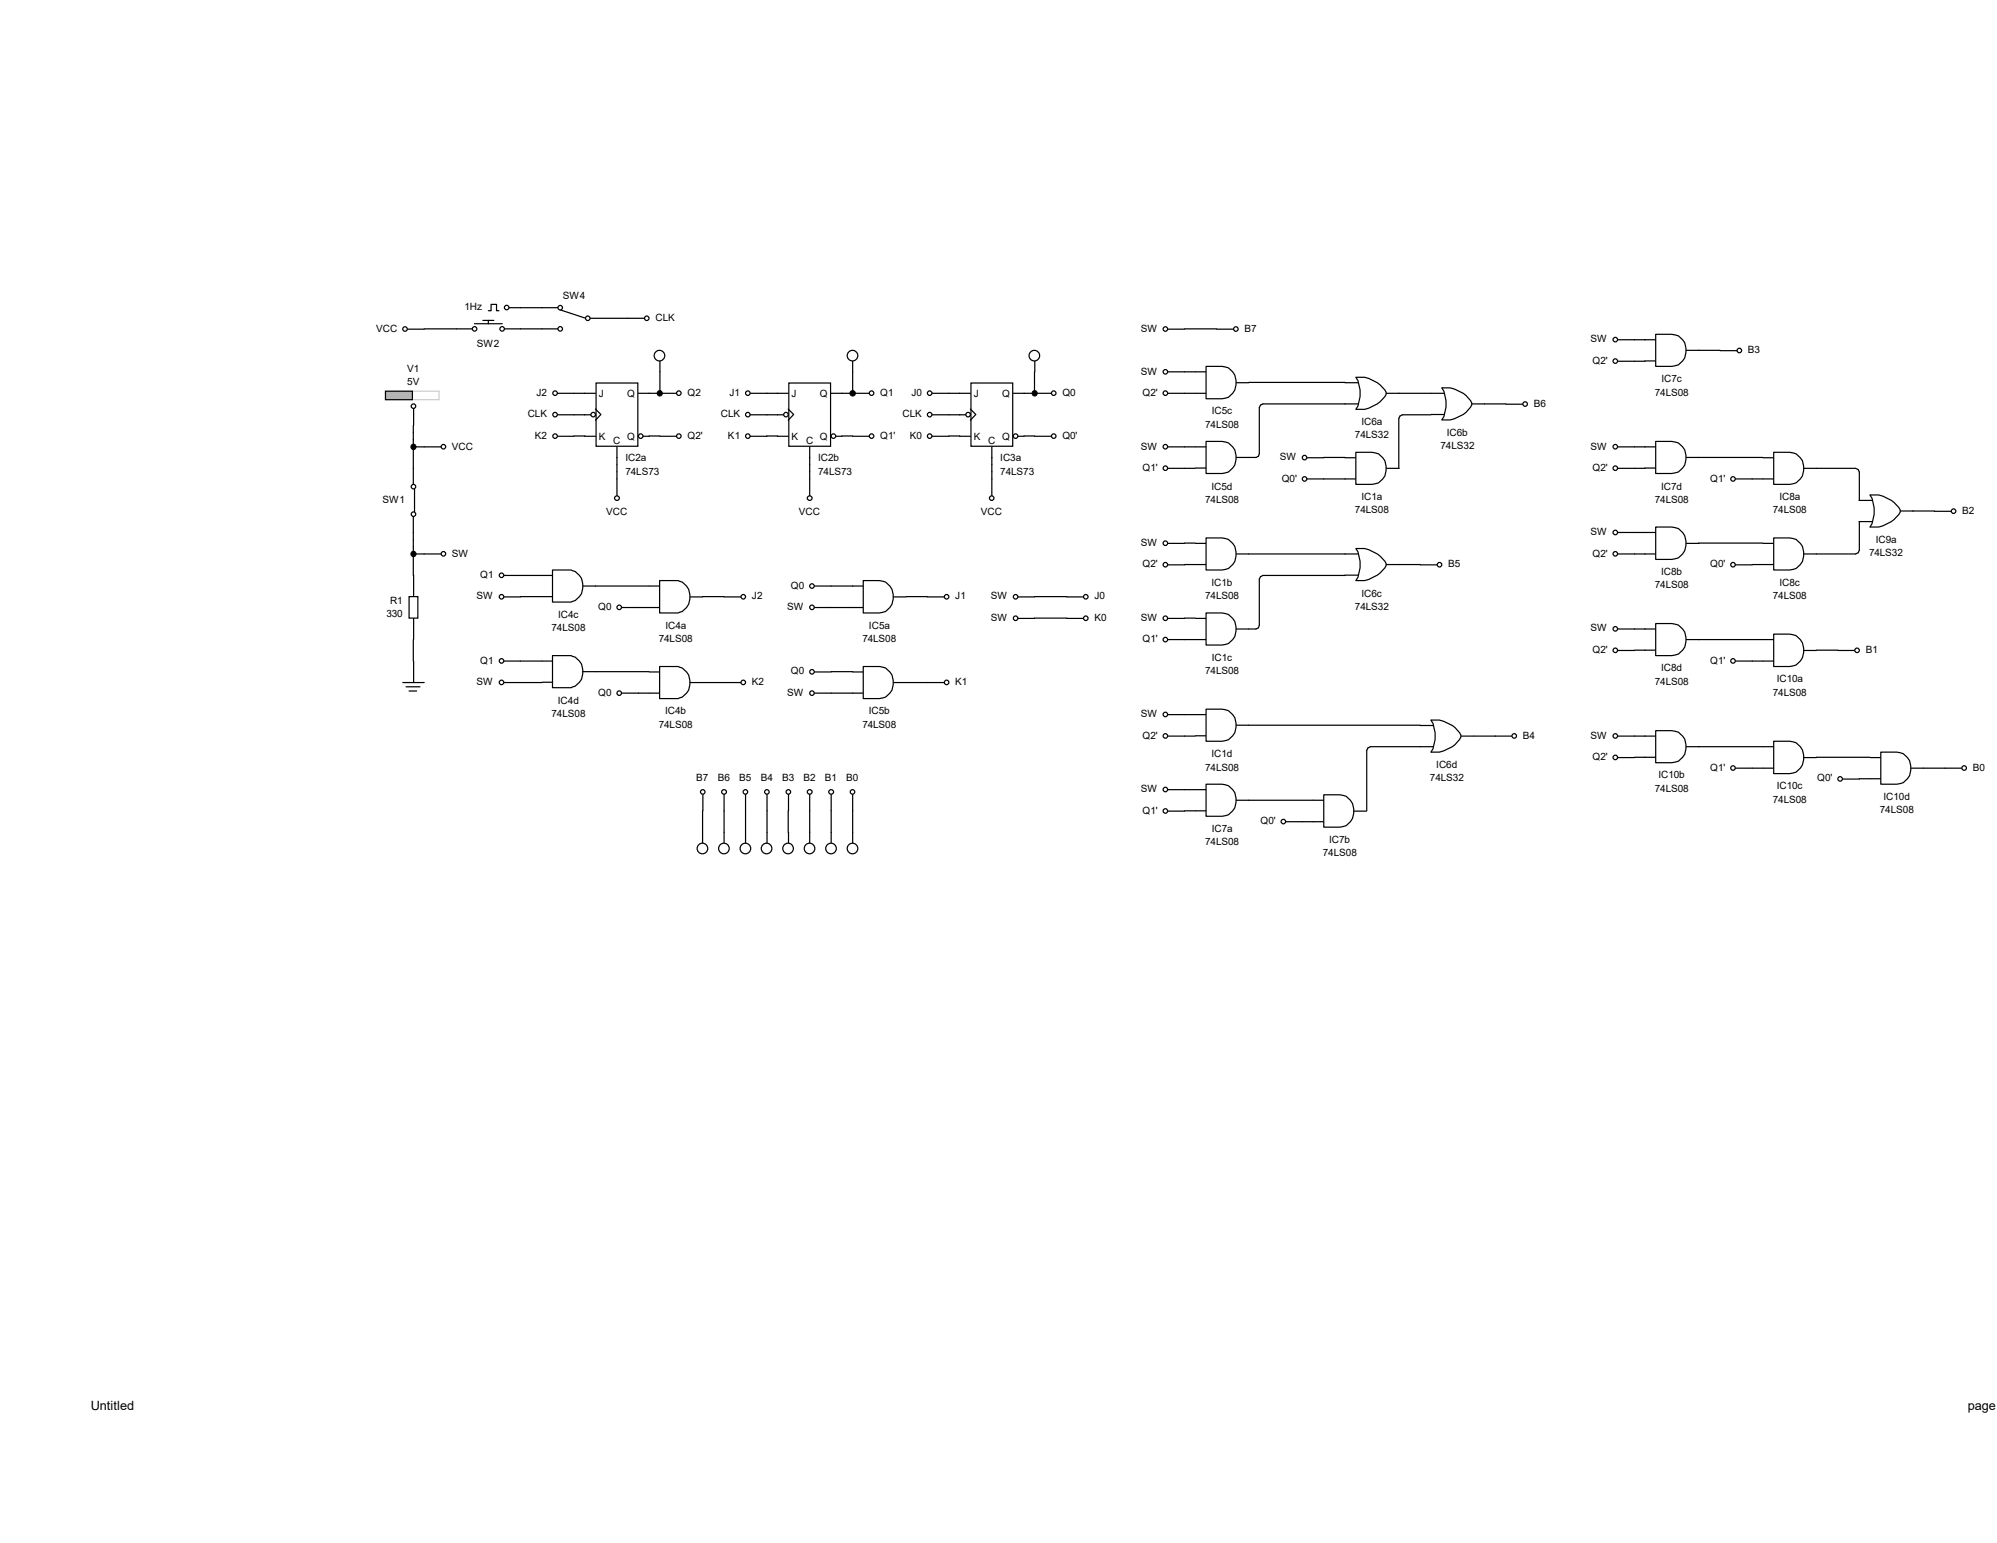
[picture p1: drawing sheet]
<svg xmlns="http://www.w3.org/2000/svg" width="279mm" height="216mm" viewBox="0 0 279 216" stroke-linecap="round" stroke-linejoin="round" font-family="sans-serif">
<path d="M81.8 58h1.5M81.8 55h1.5M89.3 55h1.5M81.8 61h1.5M86.3 62.5v1.6M89.3 61h1.5" fill="none" stroke="#000" stroke-width=".17"/>
<path d="M83.4 53.6h5.8v8.8h-5.8z" fill-rule="evenodd" fill="#fff" stroke="#000" stroke-width=".17"/>
<path d="M57.9 57.1v2.4" fill="none" stroke="#000" stroke-width=".17"/>
<path d="M53.9 54.7h7.5v1.2h-7.5z" fill-rule="evenodd" fill="#fff" stroke="#ccc" stroke-width=".17"/>
<path d="M53.9 54.7h3.8v1.2h-3.8z" fill-rule="evenodd" fill="#b2b2b2" stroke="#000" stroke-width=".17"/>
<path d="M57.8 65.5v2.3M57.8 72.3v2.2M58 68.4v3.4M56.3 95.5h3.1M56.8 96.1h2M57.2 96.7h1.1M57.9 80.5v3M57.9 86.5v3M57.9 92.5v3" fill="none" stroke="#000" stroke-width=".17"/>
<path d="M57.2 83.5h1.3v3h-1.3z" fill-rule="evenodd" fill="#fff" stroke="#000" stroke-width=".17"/>
<g fill="none" stroke="#000" stroke-width=".17">
<path d="M68.3 43.5h.4v-.9h.8v.9h.3M71.1 43.1h1.7M77.9 58h2.4M77.9 55h2.4M87.8 44.5h2.5M92.3 55h2.5M108.8 58h1.5M108.8 55h1.5M116.3 55h1.5M59.4 77.5h2.4M77.9 61h2.4M86.3 67v2.5"/>
<path d="M92.3 61h2.5M108.8 61h1.5M113.3 62.5v1.6M116.3 61h1.5"/>
</g>
<path d="M110.4 53.6h5.8v8.8h-5.8z" fill-rule="evenodd" fill="#fff" stroke="#000" stroke-width=".17"/>
<path d="M104.9 58h2.4M104.9 55h2.4M119.3 55h2.5M134.2 58h1.6M134.2 55h1.6M141.8 55h1.5M104.9 61h2.4M113.3 67v2.5M119.3 61h2.5M134.2 61h1.6M138.8 62.5v1.6M141.8 61h1.5" fill="none" stroke="#000" stroke-width=".17"/>
<path d="M135.8 53.6h5.9v8.8h-5.9z" fill-rule="evenodd" fill="#fff" stroke="#000" stroke-width=".17"/>
<path d="M130.3 58h2.5M130.3 55h2.5M144.7 55h2.5M130.3 61h2.5M138.8 67v2.5M144.7 61h2.5M90.8 82h1.5M90.8 85h1.5M96.5 83.5h1.8" fill="none" stroke="#000" stroke-width=".17"/>
<path d="M92.3 81.2h2.6a2.39 2.39 0 0 1 1.7 2 2.39 2.39 0 0 1-1.1 2.4l-.6 .2h-2.6z" fill-rule="evenodd" fill="#fff" stroke="#000" stroke-width=".17"/>
<path d="M119.3 50.5v1.5M59.4 62.5h2.4M70.4 80.5h2.4M86.9 85h2.4M101.3 83.5h2.5M113.8 82h2.5M129.8 83.5h2.4M142.3 83.5h2.4M149.3 83.5h2.4" fill="none" stroke="#000" stroke-width=".17"/>
<circle cx="119.3" cy="49.8" r=".74" fill="#fff" stroke="#000" stroke-width=".17"/>
<path d="M144.8 50.5v1.5" fill="none" stroke="#000" stroke-width=".17"/>
<circle cx="144.7" cy="49.8" r=".74" fill="#fff" stroke="#000" stroke-width=".17"/>
<path d="M92.3 50.5v1.5" fill="none" stroke="#000" stroke-width=".17"/>
<circle cx="92.3" cy="49.8" r=".74" fill="#fff" stroke="#000" stroke-width=".17"/>
<path d="M75.9 80.5h1.4M75.9 83.5h1.4M81.5 82h1.8M142.3 86.5h2.4M149.3 86.5h2.4" fill="none" stroke="#000" stroke-width=".17"/>
<path d="M77.3 79.8h2.6a2.32 2.32 0 0 1 1.2 3.7l-.6 .5-.6 .2h-2.6z" fill-rule="evenodd" fill="#fff" stroke="#000" stroke-width=".17"/>
<path d="M70.4 83.5h2.4M90.8 94h1.5M90.8 97h1.5M96.5 95.5h1.8" fill="none" stroke="#000" stroke-width=".17"/>
<path d="M92.3 93.3h2.6a2.32 2.32 0 0 1 1.2 3.7l-.6 .5-.6 .2h-2.6z" fill-rule="evenodd" fill="#fff" stroke="#000" stroke-width=".17"/>
<path d="M70.4 92.5h2.4M75.9 92.5h1.4M75.9 95.5h1.4M81.5 94h1.8M86.9 97h2.4M101.3 95.5h2.5" fill="none" stroke="#000" stroke-width=".17"/>
<path d="M77.3 91.7h2.6a2.32 2.32 0 0 1 1.2 3.8l-.6 .5-.6 .2h-2.6z" fill-rule="evenodd" fill="#fff" stroke="#000" stroke-width=".17"/>
<path d="M70.4 95.5h2.4M119.3 82h1.5M119.3 85h1.5M124.9 83.5h1.8" fill="none" stroke="#000" stroke-width=".17"/>
<path d="M120.8 81.2h2.2a2.16 2.16 0 0 1 2 2.6 2.08 2.08 0 0 1-2 2h-2.2z" fill-rule="evenodd" fill="#fff" stroke="#000" stroke-width=".17"/>
<path d="M113.8 85h2.5M113.8 94h2.5M119.3 94h1.5M119.3 97h1.5M124.9 95.5h1.8M129.8 95.5h2.4" fill="none" stroke="#000" stroke-width=".17"/>
<path d="M120.8 93.3h2.2a2.15 2.15 0 0 1 2 2.5 2.08 2.08 0 0 1-2 1.9h-2.2z" fill-rule="evenodd" fill="#fff" stroke="#000" stroke-width=".17"/>
<path d="M56.9 46.1h2.5M63.8 46h2.3M66.4 45.3h3.9M67.6 44.8h1.5M68.3 44.8v.5M70.6 46h2.2M75.8 46h2.3M75.8 43.1h2.3M78.4 43.3l3.6 1.2M82.5 44.5h2.3M113.8 97h2.5M98.3 116.5v1.5" fill="none" stroke="#000" stroke-width=".17"/>
<circle cx="98.3" cy="118.7" r=".74" fill="#fff" stroke="#000" stroke-width=".17"/>
<path d="M101.3 116.5v1.5" fill="none" stroke="#000" stroke-width=".17"/>
<circle cx="101.3" cy="118.7" r=".74" fill="#fff" stroke="#000" stroke-width=".17"/>
<path d="M104.3 116.5v1.5" fill="none" stroke="#000" stroke-width=".17"/>
<circle cx="104.3" cy="118.7" r=".74" fill="#fff" stroke="#000" stroke-width=".17"/>
<path d="M107.3 116.5v1.5" fill="none" stroke="#000" stroke-width=".17"/>
<circle cx="107.3" cy="118.7" r=".74" fill="#fff" stroke="#000" stroke-width=".17"/>
<path d="M110.3 116.5v1.5" fill="none" stroke="#000" stroke-width=".17"/>
<circle cx="110.3" cy="118.7" r=".74" fill="#fff" stroke="#000" stroke-width=".17"/>
<path d="M113.3 116.5v1.5" fill="none" stroke="#000" stroke-width=".17"/>
<circle cx="113.3" cy="118.7" r=".74" fill="#fff" stroke="#000" stroke-width=".17"/>
<path d="M116.3 116.5v1.5" fill="none" stroke="#000" stroke-width=".17"/>
<circle cx="116.3" cy="118.7" r=".74" fill="#fff" stroke="#000" stroke-width=".17"/>
<path d="M119.3 116.5v1.5" fill="none" stroke="#000" stroke-width=".17"/>
<circle cx="119.3" cy="118.7" r=".74" fill="#fff" stroke="#000" stroke-width=".17"/>
<g fill="none" stroke="#000" stroke-width=".17">
<path d="M163.3 46.1h2.4M167.3 52h1.4M167.3 55h1.4M170.2 46.1h2.5M172.9 53.6h1.8M98.3 111v2.5M101.3 111v2.5M104.3 111v2.5M107.3 111v2.5M110.3 111v2.5M113.3 111v2.5M116.3 111v2.5"/>
<path d="M119.3 111v2.5"/>
</g>
<path d="M168.7 51.3h2.3a2.16 2.16 0 0 1 1.9 2.5 2.08 2.08 0 0 1-1.9 2h-2.3z" fill-rule="evenodd" fill="#fff" stroke="#000" stroke-width=".17"/>
<path d="M167.3 62.5h1.4M167.3 65.5h1.4M172.9 64h1.8" fill="none" stroke="#000" stroke-width=".17"/>
<path d="M168.7 61.8h2.3a2.15 2.15 0 0 1 1.9 2.5 2.08 2.08 0 0 1-1.9 2h-2.3z" fill-rule="evenodd" fill="#fff" stroke="#000" stroke-width=".17"/>
<path d="M188.2 64.1h1.5M188.2 67h1.5M193.9 65.5h1.8" fill="none" stroke="#000" stroke-width=".17"/>
<path d="M189.7 63.3h2.2a2.15 2.15 0 0 1 2 2.5 2.08 2.08 0 0 1-2 2h-2.2z" fill-rule="evenodd" fill="#fff" stroke="#000" stroke-width=".17"/>
<path d="M163.3 52h2.4M163.3 55h2.4M188.2 53.6h1.8M188.2 56.5h1.8M193.9 55h1.8M163.3 62.5h2.4M163.3 65.5h2.4" fill="none" stroke="#000" stroke-width=".17"/>
<path d="M189.7 52.8a4.4 4.4 0 0 1 4.2 2.1v.3a4.3 4.3 0 0 1-4.2 2.1 4.4 4.4 0 0 0 0-4.5z" fill-rule="evenodd" fill="#fff" stroke="#000" stroke-width=".17"/>
<path d="M200.2 55h1.9M200.2 58h1.9M205.9 56.5h1.8M182.8 64.1h2.4M182.8 67h2.4" fill="none" stroke="#000" stroke-width=".17"/>
<path d="M201.7 54.3a4.2 4.2 0 0 1 4.2 2 1.64 1.64 0 0 1-.8 1.4 4.5 4.5 0 0 1-3.4 1.1 4.4 4.4 0 0 0 0-4.5z" fill-rule="evenodd" fill="#fff" stroke="#000" stroke-width=".17"/>
<path d="M210.7 56.6h2.5M167.3 76h1.4M167.3 79h1.4M172.9 77.5h1.8" fill="none" stroke="#000" stroke-width=".17"/>
<path d="M168.7 75.3h2.3a2.15 2.15 0 0 1 1.9 2.5 2.08 2.08 0 0 1-1.9 2h-2.3z" fill-rule="evenodd" fill="#fff" stroke="#000" stroke-width=".17"/>
<path d="M167.3 86.5h1.4M167.3 89.5h1.4M172.9 88h1.8" fill="none" stroke="#000" stroke-width=".17"/>
<path d="M168.7 85.8h2.3a2.15 2.15 0 0 1 1.9 2.5 2.08 2.08 0 0 1-1.9 2h-2.3z" fill-rule="evenodd" fill="#fff" stroke="#000" stroke-width=".17"/>
<path d="M163.3 76h2.4M163.3 79h2.4M188.2 77.5h1.8M193.9 79h1.8M163.3 86.5h2.4M163.3 89.5h2.4M188.2 80.5h1.8" fill="none" stroke="#000" stroke-width=".17"/>
<path d="M189.7 76.8a4.4 4.4 0 0 1 4.2 2v.4a4.3 4.3 0 0 1-4.2 2 4.4 4.4 0 0 0 0-4.4z" fill-rule="evenodd" fill="#fff" stroke="#000" stroke-width=".17"/>
<path d="M198.7 79h2.5M167.3 100h1.4M167.3 103h1.4M172.9 101.5h1.8" fill="none" stroke="#000" stroke-width=".17"/>
<path d="M168.7 99.2h2.3a2.15 2.15 0 0 1 1.9 2.6 2.08 2.08 0 0 1-1.9 1.9h-2.3z" fill-rule="evenodd" fill="#fff" stroke="#000" stroke-width=".17"/>
<path d="M167.3 110.5h1.4M167.3 113.5h1.4M172.9 112h1.8" fill="none" stroke="#000" stroke-width=".17"/>
<path d="M168.7 109.7h2.3a2.15 2.15 0 0 1 1.9 2.6 2.08 2.08 0 0 1-1.9 1.9h-2.3z" fill-rule="evenodd" fill="#fff" stroke="#000" stroke-width=".17"/>
<path d="M163.3 100h2.4M163.3 110.5h2.4M163.3 103h2.4M163.3 113.5h2.4M198.7 101.5h1.8M198.7 104.5h1.8M204.4 103h1.8" fill="none" stroke="#000" stroke-width=".17"/>
<path d="M200.2 100.8a4.2 4.2 0 0 1 4.2 2 1.64 1.64 0 0 1-.8 1.4 4.5 4.5 0 0 1-3.4 1 4.4 4.4 0 0 0 0-4.4z" fill-rule="evenodd" fill="#fff" stroke="#000" stroke-width=".17"/>
<path d="M183.7 112h1.5M183.7 115h1.5M189.4 113.5h1.8M209.2 103h2.5" fill="none" stroke="#000" stroke-width=".17"/>
<path d="M185.2 111.2h2.3a2.16 2.16 0 0 1 1.9 2.6 2.08 2.08 0 0 1-1.9 1.9h-2.3z" fill-rule="evenodd" fill="#fff" stroke="#000" stroke-width=".17"/>
<path d="M230.1 47.5h1.5M230.1 50.5h1.5M235.8 49h1.9M179.8 115h2.4" fill="none" stroke="#000" stroke-width=".17"/>
<path d="M231.6 46.8h2.3a2.15 2.15 0 0 1 2 2.5 2.08 2.08 0 0 1-2 2h-2.3z" fill-rule="evenodd" fill="#fff" stroke="#000" stroke-width=".17"/>
<path d="M226.2 47.5h2.5M226.2 50.5h2.5M240.7 49.1h2.5M230.1 62.5h1.5M230.1 65.5h1.5M235.8 64h1.9" fill="none" stroke="#000" stroke-width=".17"/>
<path d="M231.6 61.8h2.3a2.15 2.15 0 0 1 2 2.5 2.08 2.08 0 0 1-2 2h-2.3z" fill-rule="evenodd" fill="#fff" stroke="#000" stroke-width=".17"/>
<path d="M226.2 62.5h2.5M226.2 65.5h2.5M246.7 64.1h1.5M246.7 67h1.5M252.3 65.5h1.8" fill="none" stroke="#000" stroke-width=".17"/>
<path d="M248.2 63.3h2.2a2.15 2.15 0 0 1 1.9 2.5 2.08 2.08 0 0 1-1.9 2h-2.2z" fill-rule="evenodd" fill="#fff" stroke="#000" stroke-width=".17"/>
<path d="M230.1 74.5h1.5M230.1 77.5h1.5M235.8 76h1.9M242.7 67h2.5" fill="none" stroke="#000" stroke-width=".17"/>
<path d="M231.6 73.7h2.3a2.16 2.16 0 0 1 2 2.6 2.08 2.08 0 0 1-2 2h-2.3z" fill-rule="evenodd" fill="#fff" stroke="#000" stroke-width=".17"/>
<path d="M226.2 74.5h2.5M226.2 77.5h2.5M246.7 76h1.5M246.7 79h1.5M252.3 77.5h1.8" fill="none" stroke="#000" stroke-width=".17"/>
<path d="M248.2 75.3h2.2a2.15 2.15 0 0 1 1.9 2.5 2.08 2.08 0 0 1-1.9 2h-2.2z" fill-rule="evenodd" fill="#fff" stroke="#000" stroke-width=".17"/>
<path d="M242.7 79h2.5M260.1 70h1.9M260.1 73h1.9M265.9 71.5h1.8" fill="none" stroke="#000" stroke-width=".17"/>
<path d="M261.6 69.3a4.4 4.4 0 0 1 4.3 2v.4a4.3 4.3 0 0 1-4.3 2 4.4 4.4 0 0 0 0-4.4z" fill-rule="evenodd" fill="#fff" stroke="#000" stroke-width=".17"/>
<path d="M270.6 71.5h2.5M230.1 88h1.5M230.1 91h1.5M235.8 89.5h1.9" fill="none" stroke="#000" stroke-width=".17"/>
<path d="M231.6 87.2h2.3a2.15 2.15 0 0 1 2 2.6 2.08 2.08 0 0 1-2 1.9h-2.3z" fill-rule="evenodd" fill="#fff" stroke="#000" stroke-width=".17"/>
<path d="M226.2 88h2.5M226.2 91h2.5M246.7 89.5h1.5M246.7 92.5h1.5M252.3 91h1.8" fill="none" stroke="#000" stroke-width=".17"/>
<path d="M248.2 88.7h2.2a2.16 2.16 0 0 1 1.9 2.6 2.08 2.08 0 0 1-1.9 2h-2.2z" fill-rule="evenodd" fill="#fff" stroke="#000" stroke-width=".17"/>
<path d="M242.7 92.5h2.5M257.1 91h2.5M230.1 103h1.5M230.1 106h1.5M235.8 104.5h1.9" fill="none" stroke="#000" stroke-width=".17"/>
<path d="M231.6 102.2h2.3a2.15 2.15 0 0 1 2 2.6 2.08 2.08 0 0 1-2 1.9h-2.3z" fill-rule="evenodd" fill="#fff" stroke="#000" stroke-width=".17"/>
<path d="M226.2 103h2.5M226.2 106h2.5M246.7 104.5h1.5M246.7 107.5h1.5M252.3 106h1.8" fill="none" stroke="#000" stroke-width=".17"/>
<path d="M248.2 103.7h2.2a2.16 2.16 0 0 1 1.9 2.6 2.08 2.08 0 0 1-1.9 1.9h-2.2z" fill-rule="evenodd" fill="#fff" stroke="#000" stroke-width=".17"/>
<path d="M242.7 107.5h2.5M261.7 106h1.4M261.7 109h1.4M267.3 107.5h1.8" fill="none" stroke="#000" stroke-width=".17"/>
<path d="M263.1 105.2h2.3a2.15 2.15 0 0 1 1.9 2.6 2.08 2.08 0 0 1-1.9 1.9h-2.3z" fill-rule="evenodd" fill="#fff" stroke="#000" stroke-width=".17"/>
<path d="M83.3 57.2l.8 .8-.8 .8M257.7 109h2.4M272.1 107.5h2.5" fill="none" stroke="#000" stroke-width=".17"/>
<g fill="#fff" stroke="#000" stroke-width=".17">
<circle cx="83" cy="58" r=".32"/>
<circle cx="89.6" cy="61" r=".32"/>
<circle cx="57.8" cy="56.8" r=".32"/>
<circle cx="57.8" cy="68.1" r=".32"/>
<circle cx="57.8" cy="71.9" r=".32"/>
<circle cx="62" cy="77.5" r=".32"/>
<circle cx="70.9" cy="43" r=".32"/>
<circle cx="90.5" cy="44.5" r=".32"/>
<circle cx="86.3" cy="69.7" r=".33"/>
<circle cx="77.7" cy="58" r=".32"/>
<circle cx="77.7" cy="55" r=".32"/>
<circle cx="77.7" cy="61" r=".32"/>
<circle cx="95" cy="55" r=".32"/>
<circle cx="95" cy="61" r=".32"/>
</g>
<path d="M110.3 57.2l.7 .8-.7 .8" fill="none" stroke="#000" stroke-width=".17"/>
<g fill="#fff" stroke="#000" stroke-width=".17">
<circle cx="110" cy="58" r=".32"/>
<circle cx="116.6" cy="61" r=".32"/>
<circle cx="113.3" cy="69.7" r=".33"/>
<circle cx="104.6" cy="58" r=".32"/>
<circle cx="104.6" cy="55" r=".32"/>
<circle cx="104.6" cy="61" r=".32"/>
<circle cx="121.9" cy="55" r=".32"/>
<circle cx="121.9" cy="61" r=".32"/>
</g>
<path d="M135.8 57.2l.7 .8-.7 .8" fill="none" stroke="#000" stroke-width=".17"/>
<g fill="#fff" stroke="#000" stroke-width=".17">
<circle cx="135.4" cy="58" r=".32"/>
<circle cx="142.1" cy="61" r=".32"/>
<circle cx="138.7" cy="69.7" r=".32"/>
<circle cx="130.1" cy="58" r=".32"/>
<circle cx="130.1" cy="55" r=".32"/>
<circle cx="130.1" cy="61" r=".32"/>
<circle cx="147.4" cy="55" r=".32"/>
<circle cx="147.4" cy="61" r=".32"/>
<circle cx="62" cy="62.5" r=".32"/>
<circle cx="70.2" cy="80.5" r=".32"/>
<circle cx="86.6" cy="85" r=".32"/>
<circle cx="104" cy="83.5" r=".32"/>
<circle cx="113.6" cy="82" r=".32"/>
<circle cx="132.4" cy="83.5" r=".32"/>
<circle cx="142.1" cy="83.5" r=".32"/>
<circle cx="151.9" cy="83.5" r=".32"/>
<circle cx="142.1" cy="86.5" r=".32"/>
<circle cx="151.9" cy="86.5" r=".32"/>
<circle cx="70.2" cy="83.5" r=".32"/>
<circle cx="70.2" cy="92.5" r=".32"/>
<circle cx="86.6" cy="97" r=".32"/>
<circle cx="104" cy="95.5" r=".32"/>
<circle cx="70.2" cy="95.5" r=".32"/>
<circle cx="113.6" cy="85" r=".32"/>
<circle cx="113.6" cy="94" r=".32"/>
<circle cx="132.4" cy="95.5" r=".32"/>
<circle cx="113.6" cy="97" r=".32"/>
<circle cx="66.4" cy="46" r=".32"/>
<circle cx="70.3" cy="46" r=".32"/>
<circle cx="56.7" cy="46" r=".32"/>
<circle cx="82.2" cy="44.5" r=".32"/>
<circle cx="78.4" cy="46" r=".32"/>
<circle cx="78.4" cy="43.1" r=".32"/>
<circle cx="98.3" cy="110.8" r=".32"/>
<circle cx="101.3" cy="110.8" r=".33"/>
<circle cx="104.3" cy="110.8" r=".32"/>
<circle cx="107.3" cy="110.8" r=".32"/>
<circle cx="110.3" cy="110.8" r=".32"/>
<circle cx="113.3" cy="110.8" r=".33"/>
<circle cx="116.3" cy="110.8" r=".33"/>
<circle cx="119.3" cy="110.8" r=".32"/>
<circle cx="163" cy="46" r=".32"/>
<circle cx="172.9" cy="46" r=".32"/>
<circle cx="163" cy="52" r=".32"/>
<circle cx="163" cy="62.5" r=".32"/>
<circle cx="163" cy="55" r=".32"/>
<circle cx="163" cy="65.5" r=".32"/>
<circle cx="182.5" cy="64" r=".32"/>
<circle cx="182.5" cy="67" r=".32"/>
<circle cx="213.4" cy="56.5" r=".32"/>
<circle cx="163" cy="76" r=".32"/>
<circle cx="163" cy="86.5" r=".32"/>
<circle cx="163" cy="79" r=".32"/>
<circle cx="163" cy="89.5" r=".32"/>
<circle cx="201.4" cy="79" r=".32"/>
<circle cx="163" cy="100" r=".32"/>
<circle cx="163" cy="110.5" r=".32"/>
<circle cx="163" cy="103" r=".32"/>
<circle cx="163" cy="113.5" r=".32"/>
<circle cx="211.9" cy="103" r=".32"/>
<circle cx="179.6" cy="115" r=".32"/>
<circle cx="226" cy="47.5" r=".32"/>
<circle cx="226" cy="50.5" r=".32"/>
<circle cx="243.4" cy="49" r=".32"/>
<circle cx="226" cy="62.5" r=".32"/>
<circle cx="226" cy="65.5" r=".32"/>
<circle cx="242.5" cy="67" r=".32"/>
<circle cx="226" cy="74.5" r=".32"/>
<circle cx="226" cy="77.5" r=".32"/>
<circle cx="242.5" cy="79" r=".32"/>
<circle cx="273.3" cy="71.5" r=".32"/>
<circle cx="226" cy="88" r=".32"/>
<circle cx="226" cy="91" r=".32"/>
<circle cx="242.5" cy="92.5" r=".32"/>
<circle cx="259.8" cy="91" r=".32"/>
<circle cx="226" cy="103" r=".32"/>
<circle cx="226" cy="106" r=".32"/>
<circle cx="242.5" cy="107.5" r=".32"/>
<circle cx="257.4" cy="109" r=".32"/>
<circle cx="274.8" cy="107.5" r=".32"/>
</g>
<g fill="none" stroke="#000" stroke-width=".17">
<path d="M57.8 59.5v6M59.4 46h4.4M72.8 46h3M72.8 43.1h3M80.3 58h1.5M80.3 55h1.5M84.8 44.5h3M92.3 52v3h-1.5M107.3 58h1.5M107.3 55h1.5M119.3 52v3h-1.5M132.8 58h1.5"/>
<path d="M132.8 55h1.5M144.7 52v3h-1.4M165.7 55h1.5M165.7 46h4.5M165.7 52h1.5M174.7 53.5h13.5M188.2 56.5h-11.5l-.3 .2-.2 .3v6.5l-.1 .3-.4 .2h-1M195.7 55h4.5M200.2 58h-4l-.3 .2-.2 .3v7M207.7 56.5h3M228.7 47.5h1.5M228.7 50.5h1.5"/>
<path d="M237.7 49h3M57.8 74.5v6M57.8 77.5h1.6M57.8 62.5h1.6M80.3 61h1.5M86.3 64v3M90.8 61h1.5M107.3 61h1.5M113.3 64v3M117.8 61h1.5M132.8 61h1.5M138.8 64v3"/>
<path d="M143.3 61h1.4M165.7 62.5h1.5M165.7 65.5h1.5M165.7 76h1.5M165.7 79h1.5M174.7 77.5h13.5M185.2 64h3M185.2 67h3M195.7 79h3M228.7 77.5h1.5M228.7 62.5h1.5M228.7 65.5h1.5"/>
<path d="M228.7 74.5h1.5M237.7 64h8.9M237.7 76h8.9M245.2 67h1.4M245.2 79h1.4M254.1 65.5h5.5l.4 .2 .1 .3v4M260.1 73v4l-.1 .3-.4 .2h-5.5M267.6 71.5h3M57.8 89.5v3M72.8 83.5h3M72.8 80.5h3M72.8 95.5h3"/>
<path d="M72.8 92.5h3M83.3 82h7.5M83.3 94h7.5M89.3 85h1.5M89.3 97h1.5M98.3 83.5h3M98.3 95.5h3M116.3 85h3M116.3 82h3M116.3 97h3M116.3 94h3M126.8 83.5h3"/>
<path d="M126.8 95.5h3M144.7 83.5h4.6M144.7 86.5h4.6M165.7 86.5h1.5M165.7 89.5h1.5M165.7 100h1.5M188.2 80.5h-11.5l-.3 .2-.2 .3v6.5l-.1 .3-.4 .2h-1M228.7 88h1.5M228.7 91h1.5M237.7 89.5h8.9M245.2 92.5h1.4M254.1 91h3"/>
<path d="M98.3 113.5v3M101.3 113.5v3M104.3 113.5v3M107.3 113.5v3M110.3 113.5v3M113.3 113.5v3M116.3 113.5v3M119.3 113.5v3M165.7 110.5h1.5M165.7 103h1.5M165.7 113.5h1.5M174.7 112h9"/>
<path d="M174.7 101.5h24M182.2 115h1.5M198.7 104.5h-7l-.3 .1-.2 .4v8.5M206.2 103h3M228.7 103h1.5M228.7 106h1.5M237.7 104.5h8.9M245.2 107.5h1.4M254.1 106h7.5M260.1 109h1.5M269.1 107.5h3"/>
</g>
<g fill="#000" stroke="#000" stroke-width=".14">
<circle cx="92.3" cy="55" r=".37"/>
<circle cx="119.3" cy="55" r=".38"/>
<circle cx="144.7" cy="55" r=".37"/>
<circle cx="57.8" cy="77.5" r=".37"/>
<circle cx="57.8" cy="62.5" r=".37"/>
</g>
<g font-size="1.8">
<text x="12.7" y="197.4">Untitled</text>
<text x="275.3" y="197.4">page 1</text>
</g>
<g font-size="1.4">
<text x="78.7" y="41.9">SW4</text>
<text x="52.6" y="46.4">VCC</text>
<text x="65" y="43.4">1Hz</text>
<text x="91.7" y="44.9">CLK</text>
<text x="159.6" y="46.4">SW</text>
<text x="174.1" y="46.4">B7</text>
<text x="222.5" y="47.9">SW</text>
<text x="57" y="52">V1</text>
<text x="57" y="53.8">5V</text>
<text x="66.7" y="48.6">SW2</text>
<text x="159.6" y="52.4">SW</text>
<text x="222.8" y="50.9">Q2'</text>
<text x="232.5" y="53.5">IC7c</text>
<text x="244.6" y="49.4">B3</text>
<text x="73.8" y="58.4">CLK</text>
<text x="75.1" y="55.4">J2</text>
<text x="83.8" y="55.5">J</text>
<text x="87.8" y="55.5">Q</text>
<text x="96.2" y="55.4">Q2</text>
<text x="100.8" y="58.4">CLK</text>
<text x="102.1" y="55.4">J1</text>
<text x="110.7" y="55.5">J</text>
<text x="114.7" y="55.5">Q</text>
<text x="123.1" y="55.4">Q1</text>
<text x="126.3" y="58.4">CLK</text>
<text x="127.5" y="55.4">J0</text>
<text x="136.2" y="55.5">J</text>
<text x="140.2" y="55.5">Q</text>
<text x="148.6" y="55.4">Q0</text>
<text x="159.9" y="55.4">Q2'</text>
<text x="168.6" y="59.9">74LS08</text>
<text x="169.5" y="58">IC5c</text>
<text x="190.5" y="59.5">IC6a</text>
<text x="214.6" y="56.9">B6</text>
<text x="231.5" y="55.4">74LS08</text>
<text x="63.2" y="62.9">VCC</text>
<text x="74.8" y="61.4">K2</text>
<text x="83.8" y="61.6">K</text>
<text x="85.8" y="62.1">C</text>
<text x="87.5" y="64.6">IC2a</text>
<text x="87.8" y="61.6">Q</text>
<text x="96.2" y="61.4">Q2'</text>
<text x="101.9" y="61.4">K1</text>
<text x="110.7" y="61.6">K</text>
<text x="112.8" y="62.1">C</text>
<text x="114.5" y="64.6">IC2b</text>
<text x="114.7" y="61.6">Q</text>
<text x="123.1" y="61.4">Q1'</text>
<text x="127.3" y="61.4">K0</text>
<text x="136.2" y="61.6">K</text>
<text x="138.3" y="62.1">C</text>
<text x="140" y="64.6">IC3a</text>
<text x="140.2" y="61.6">Q</text>
<text x="148.6" y="61.4">Q0'</text>
<text x="159.6" y="62.9">SW</text>
<text x="159.9" y="65.9">Q1'</text>
<text x="179.1" y="64.4">SW</text>
<text x="189.6" y="61.3">74LS32</text>
<text x="201.5" y="62.9">74LS32</text>
<text x="202.4" y="61">IC6b</text>
<text x="222.5" y="62.9">SW</text>
<text x="222.8" y="65.9">Q2'</text>
<text x="53.5" y="70.4">SW1</text>
<text x="87.5" y="66.4">74LS73</text>
<text x="114.5" y="66.4">74LS73</text>
<text x="140" y="66.4">74LS73</text>
<text x="168.6" y="70.4">74LS08</text>
<text x="169.5" y="68.5">IC5d</text>
<text x="179.3" y="67.4">Q0'</text>
<text x="189.6" y="71.8">74LS08</text>
<text x="190.5" y="70">IC1a</text>
<text x="231.5" y="70.4">74LS08</text>
<text x="232.4" y="68.5">IC7d</text>
<text x="239.3" y="67.4">Q1'</text>
<text x="248" y="71.8">74LS08</text>
<text x="249" y="70">IC8a</text>
<text x="274.5" y="71.9">B2</text>
<text x="63.2" y="77.9">SW</text>
<text x="84.8" y="72.1">VCC</text>
<text x="111.8" y="72.1">VCC</text>
<text x="137.2" y="72.1">VCC</text>
<text x="159.6" y="76.4">SW</text>
<text x="222.5" y="74.9">SW</text>
<text x="222.8" y="77.9">Q2'</text>
<text x="261.5" y="77.9">74LS32</text>
<text x="262.4" y="76">IC9a</text>
<text x="66.7" y="83.9">SW</text>
<text x="67.2" y="80.9">Q1</text>
<text x="105.2" y="83.9">J2</text>
<text x="110.7" y="82.4">Q0</text>
<text x="133.6" y="83.9">J1</text>
<text x="138.6" y="83.9">SW</text>
<text x="153.1" y="83.9">J0</text>
<text x="159.9" y="79.4">Q2'</text>
<text x="168.6" y="83.8">74LS08</text>
<text x="169.5" y="82">IC1b</text>
<text x="190.5" y="83.5">IC6c</text>
<text x="202.6" y="79.4">B5</text>
<text x="231.5" y="82.3">74LS08</text>
<text x="232.4" y="80.5">IC8b</text>
<text x="239.3" y="79.4">Q0'</text>
<text x="248" y="83.8">74LS08</text>
<text x="249" y="82">IC8c</text>
<text x="54.1" y="86.3">330</text>
<text x="54.6" y="84.5">R1</text>
<text x="77.2" y="88.3">74LS08</text>
<text x="78.1" y="86.4">IC4c</text>
<text x="83.7" y="85.4">Q0</text>
<text x="92.2" y="89.8">74LS08</text>
<text x="93.1" y="88">IC4a</text>
<text x="110.2" y="85.4">SW</text>
<text x="120.6" y="89.8">74LS08</text>
<text x="121.6" y="88">IC5a</text>
<text x="138.6" y="86.9">SW</text>
<text x="153.1" y="86.9">K0</text>
<text x="159.6" y="86.9">SW</text>
<text x="159.9" y="89.9">Q1'</text>
<text x="189.6" y="85.3">74LS32</text>
<text x="222.5" y="88.3">SW</text>
<text x="66.7" y="95.8">SW</text>
<text x="67.2" y="92.9">Q1</text>
<text x="105.2" y="95.8">K2</text>
<text x="110.7" y="94.4">Q0</text>
<text x="133.6" y="95.8">K1</text>
<text x="168.6" y="94.3">74LS08</text>
<text x="169.5" y="92.5">IC1c</text>
<text x="222.8" y="91.4">Q2'</text>
<text x="231.5" y="95.8">74LS08</text>
<text x="232.4" y="93.9">IC8d</text>
<text x="239.3" y="92.9">Q1'</text>
<text x="248.6" y="95.5">IC10a</text>
<text x="261" y="91.4">B1</text>
<text x="77.2" y="100.3">74LS08</text>
<text x="78.1" y="98.5">IC4d</text>
<text x="83.7" y="97.4">Q0</text>
<text x="92.2" y="101.8">74LS08</text>
<text x="93" y="99.9">IC4b</text>
<text x="110.2" y="97.4">SW</text>
<text x="120.6" y="101.8">74LS08</text>
<text x="121.5" y="99.9">IC5b</text>
<text x="159.6" y="100.4">SW</text>
<text x="248" y="97.3">74LS08</text>
<text x="159.9" y="103.3">Q2'</text>
<text x="168.6" y="107.8">74LS08</text>
<text x="169.5" y="106">IC1d</text>
<text x="201" y="107.4">IC6d</text>
<text x="213.1" y="103.3">B4</text>
<text x="222.5" y="103.3">SW</text>
<text x="222.8" y="106.3">Q2'</text>
<text x="239.3" y="107.9">Q1'</text>
<text x="276" y="107.9">B0</text>
<text x="97.4" y="109.3">B7</text>
<text x="100.4" y="109.3">B6</text>
<text x="103.4" y="109.3">B5</text>
<text x="106.4" y="109.3">B4</text>
<text x="109.4" y="109.3">B3</text>
<text x="112.4" y="109.3">B2</text>
<text x="115.4" y="109.3">B1</text>
<text x="118.4" y="109.3">B0</text>
<text x="159.6" y="110.8">SW</text>
<text x="159.9" y="113.8">Q1'</text>
<text x="200.1" y="109.3">74LS32</text>
<text x="231.5" y="110.8">74LS08</text>
<text x="232" y="108.9">IC10b</text>
<text x="248" y="112.3">74LS08</text>
<text x="248.6" y="110.4">IC10c</text>
<text x="254.3" y="109.3">Q0'</text>
<text x="263" y="113.8">74LS08</text>
<text x="263.5" y="111.9">IC10d</text>
<text x="168.6" y="118.3">74LS08</text>
<text x="169.5" y="116.4">IC7a</text>
<text x="176.4" y="115.4">Q0'</text>
<text x="185.1" y="119.8">74LS08</text>
<text x="186" y="117.9">IC7b</text>
</g>
</svg>
